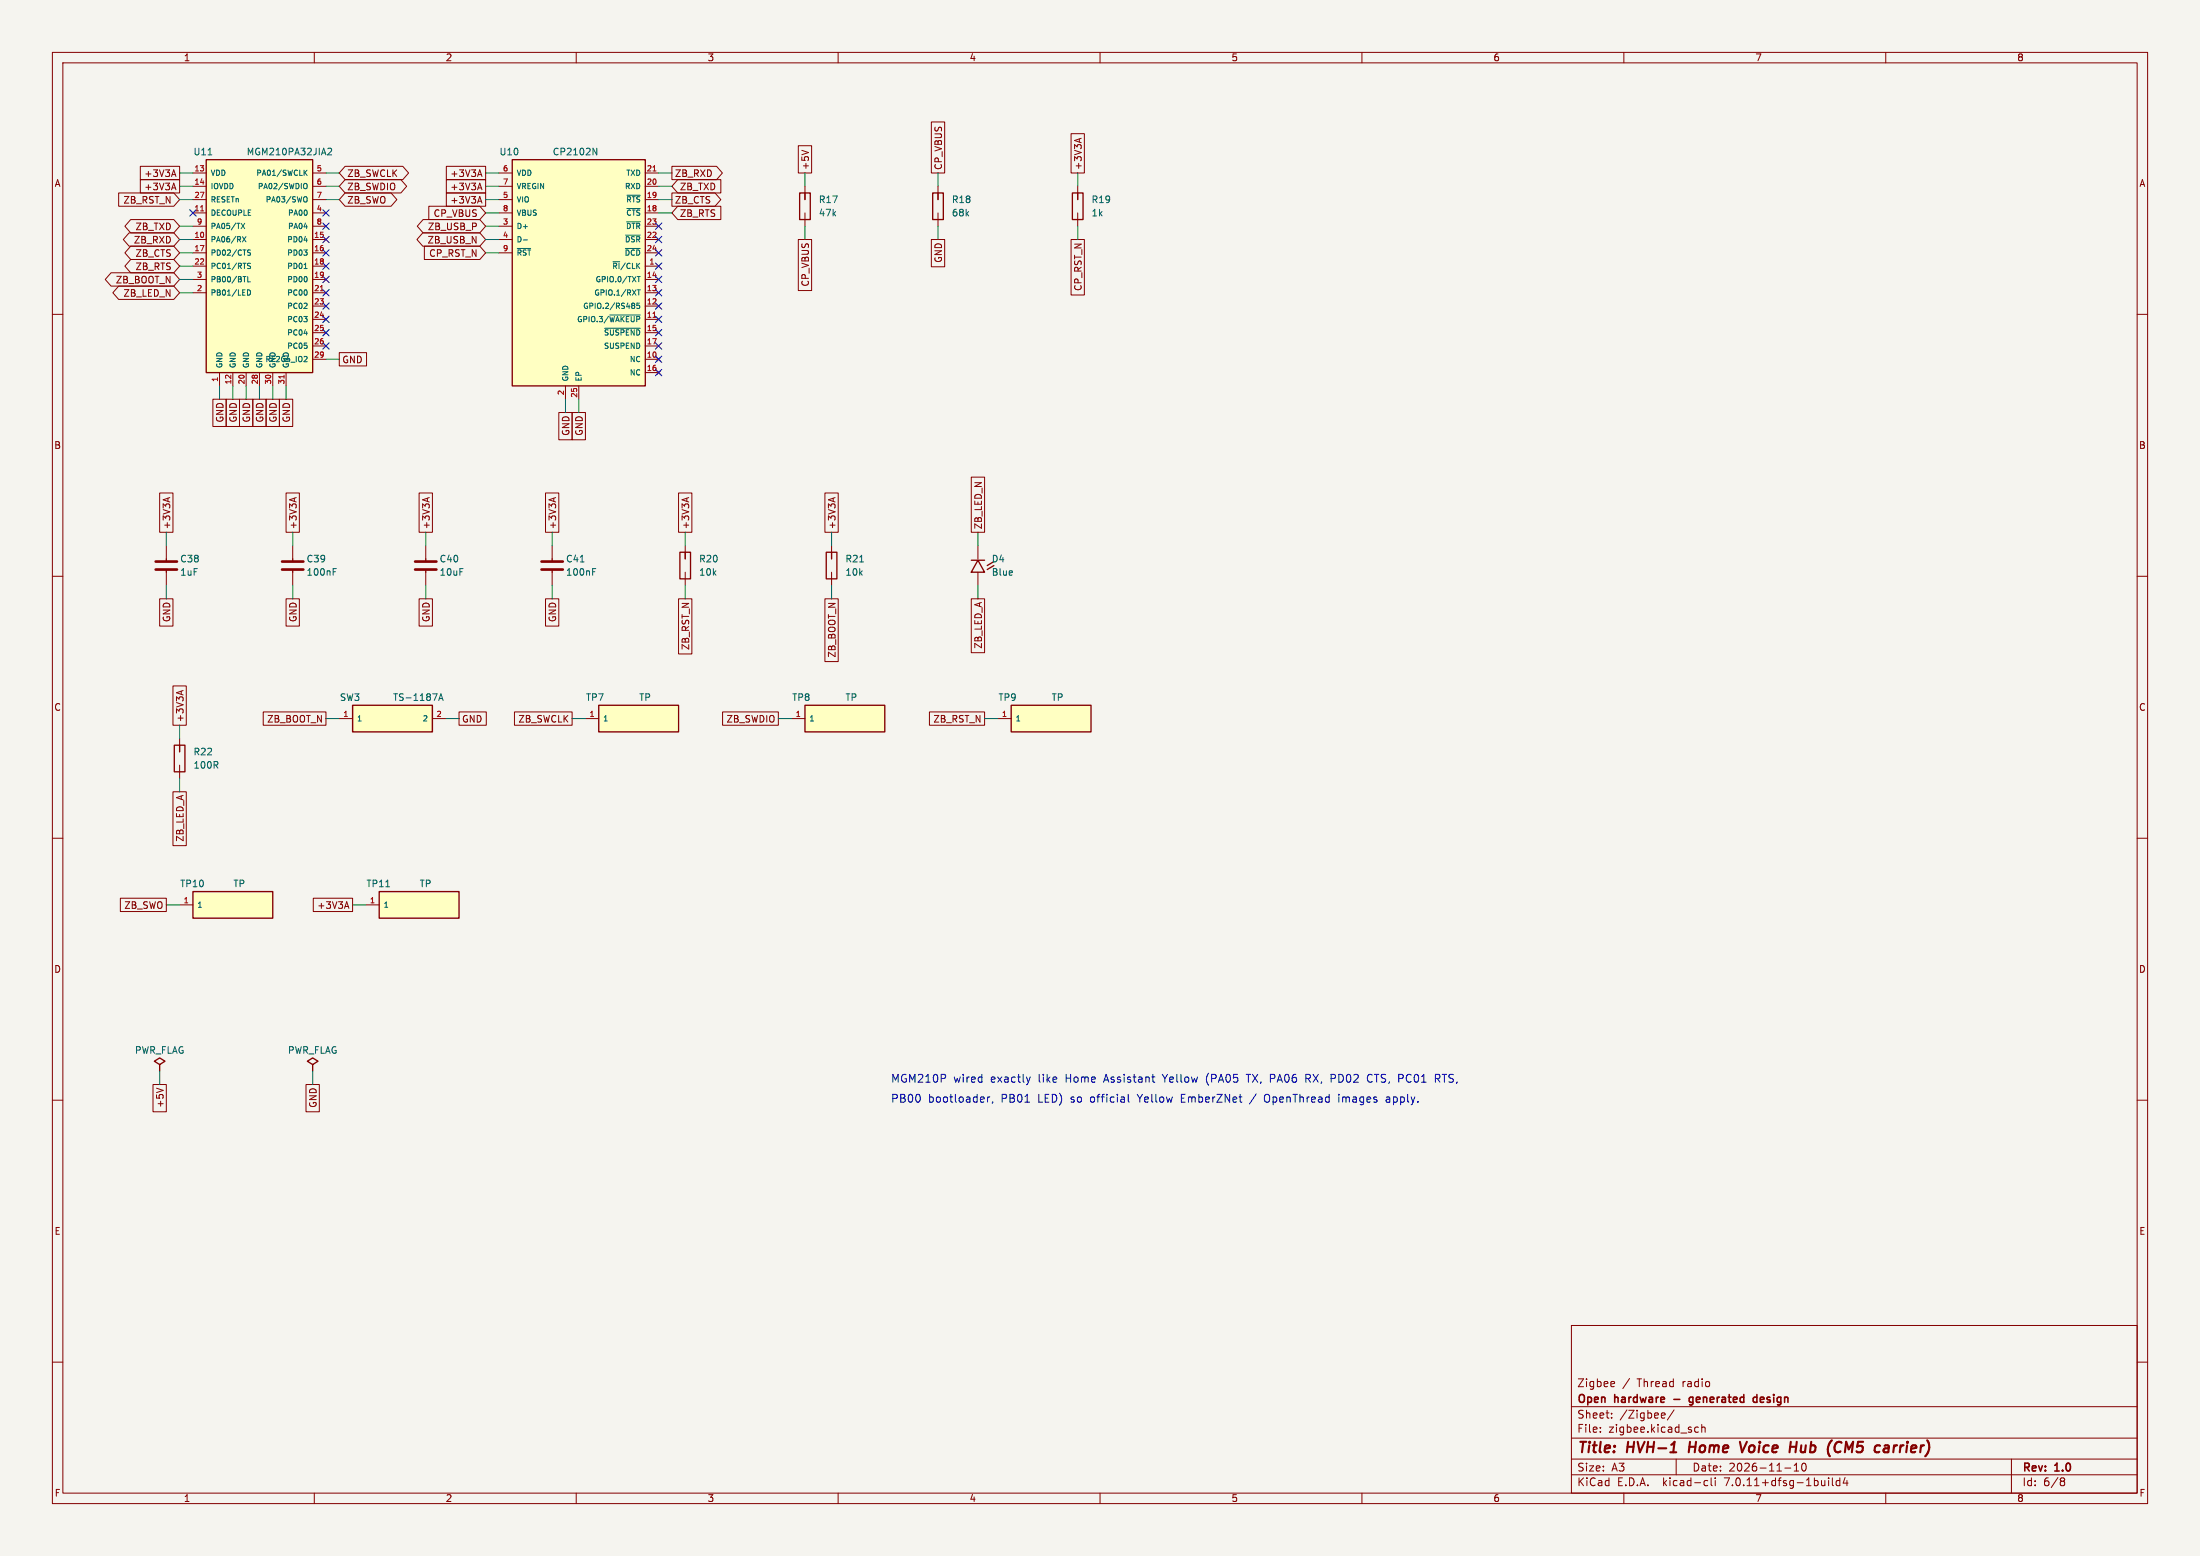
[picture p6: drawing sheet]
<svg xmlns="http://www.w3.org/2000/svg" width="420mm" height="297mm" viewBox="0 0 420 297" stroke-linecap="round" stroke-linejoin="round" font-family="sans-serif">
<path d="M0 0h420v297h-420z" fill="#f5f4ef" stroke="#f5f4ef" stroke-width=".19"/>
<g fill="none" stroke="#840000" stroke-width=".19">
<path d="M10 10h400v277h-400zM12 12h396v273h-396zM60 10v2M110 10v2M160 10v2M210 10v2M260 10v2M310 10v2M360 10v2M22.7 36.8h10.5l1.1 1.3-1.1 1.3h-10.5zM26.8 34.3h7.5v2.5h-7.5zM26.8 31.8h7.5v2.5h-7.5z"/>
<path d="M32.9 33.3h.6M32.9 35.9h.6M33.2 35l.4 1.2M33.2 32.4l.4 1.3M36.8 33h2.6M36.8 35.6h2.6M36.8 38.1h2.6M59.7 33h2.5M59.7 35.6h2.5M59.7 38.1h2.5M65.9 36.8h8.8l1.1 1.3-1.1 1.3h-8.8l-1.1-1.3zM65.9 34.3h10.6l1.1 1.3-1.1 1.2h-10.6l-1.1-1.2z"/>
<path d="M65.9 31.8h11l1.1 1.2-1.1 1.3h-11l-1.1-1.3zM81.9 39.4h9.7l1.1 1.2-1.1 1.3h-9.7zM85.2 36.8h7.5v2.6h-7.5zM85.2 31.8h7.5v2.5h-7.5zM85.2 34.3h7.5v2.5h-7.5zM91.3 38.4h.6M91.3 33.3h.6M91.3 35.9h.6M91.6 37.5l.4 1.3M91.6 32.4l.4 1.3M91.6 35l.4 1.2M95.2 33h2.6"/>
<path d="M95.2 35.6h2.6M95.2 38.1h2.6M123.2 33h2.5M123.2 35.6h2.5M123.2 38.1h2.5M128.3 36.8h8.2l1.1 1.3-1.1 1.3h-8.2zM128.3 31.8h8.5l1.1 1.2-1.1 1.3h-8.5zM129.4 39.4h8.2v2.5h-8.2l-1.1-1.3zM129.4 34.3h8.2v2.5h-8.2l-1.1-1.2zM152.4 27.8h2.5v5.2h-2.5zM153.1 28.7l1.2 .4M153.7 35.6v2.5"/>
<path d="M177.8 23.3h2.5v9.7h-2.5zM179.1 35.6v2.5M204.5 25.5h2.5v7.5h-2.5zM205.7 35.6v2.5M206 26.5v.6M206.4 26.4l-1.3 .4M10 60h2M21.2 52.1h12l1.1 1.2-1.1 1.3h-12l-1.1-1.3zM22.7 54.6h10.5l1.1 1.3-1.1 1.3h-10.5l-1.2-1.3zM24.6 44.4h8.6l1.1 1.3-1.1 1.3h-8.6l-1.1-1.3zM25 49.5h8.2l1.1 1.3-1.1 1.3h-8.2l-1.2-1.3zM25 47h8.2l1.1 1.3-1.1 1.2h-8.2l-1.2-1.2z"/>
<path d="M25 41.9h8.2l1.1 1.3-1.1 1.3h-8.2l-1.2-1.3zM36.8 45.7h2.6M36.8 40.6h2.6M36.8 48.3h2.6M36.8 50.8h2.6M36.8 53.3h2.6M36.8 55.9h2.6M36.8 43.2h2.6M59.7 45.7h2.5M59.7 40.6h2.5M59.7 48.3h2.5M59.7 50.8h2.5"/>
<path d="M59.7 53.3h2.5M59.7 55.9h2.5M59.7 58.4h2.5M59.7 43.2h2.5M80.7 44.4h10.9l1.1 1.3-1.1 1.3h-10.9l-1.1-1.3zM80.8 41.9h10.8l1.1 1.3-1.1 1.3h-10.8l-1.1-1.3zM81 47h10.6l1.1 1.3-1.1 1.2h-10.6zM95.2 45.7h2.6M95.2 40.6h2.6M95.2 48.3h2.6M95.2 43.2h2.6M123.2 45.7h2.5"/>
<path d="M123.2 40.6h2.5M123.2 48.3h2.5M123.2 50.8h2.5M123.2 53.3h2.5M123.2 55.9h2.5M123.2 58.4h2.5M123.2 43.2h2.5M152.4 45.7h2.5v9.8h-2.5zM153.7 40.6v2.6M177.8 45.7h2.5v5.2h-2.5zM179.1 40.6v2.6M204.5 45.7h2.5v10.6h-2.5z"/>
<path d="M205.7 40.6v2.6M408 60h2M40.6 76.2h2.6v5.2h-2.6zM41.9 71.1v2.6M43.2 76.2h2.5v5.2h-2.5zM44.4 71.1v2.6M45.7 76.2h2.6v5.2h-2.6zM47 71.1v2.6M48.3 76.2h2.5v5.2h-2.5zM49.5 71.1v2.6M50.8 76.2h2.5v5.2h-2.5zM52.1 71.1v2.6"/>
<path d="M53.3 76.2h2.6v5.2h-2.6zM54.6 71.1v2.6M59.7 61h2.5M59.7 63.5h2.5M59.7 66h2.5M59.7 68.6h2.5M64.8 67.3h5.2v2.6h-5.2zM106.7 78.7h2.5v5.2h-2.5zM107.9 73.7v2.5M109.2 78.7h2.6v5.2h-2.6zM110.5 73.7v2.5M123.2 61h2.5"/>
<path d="M123.2 63.5h2.5M123.2 66h2.5M123.2 68.6h2.5M123.2 71.1h2.5M125.3 68.2l.8 .8M125.3 70.7l.8 .8M126.1 68.2l-.8 .8M126.1 70.7l-.8 .8M30.5 94.1h2.5v7.5h-2.5zM32.1 95.1v.6M32.4 95l-1.2 .4M54.6 94.1h2.6v7.5h-2.6z"/>
<path d="M56.2 95.1v.6M56.6 95l-1.3 .4M80 94.1h2.6v7.5h-2.6zM81.6 95.1v.6M82 95l-1.3 .4M104.1 94.1h2.6v7.5h-2.6zM105.7 95.1v.6M106.1 95l-1.3 .4M129.5 94.1h2.6v7.5h-2.6zM131.1 95.1v.6M131.5 95l-1.3 .4M157.5 94.1h2.5v7.5h-2.5z"/>
<path d="M159.1 95.1v.6M159.4 95l-1.2 .4M185.4 91.1h2.6v10.5h-2.6zM10 110h2M30.5 114.3h2.5v5.2h-2.5zM31.7 104.1v2.6M31.7 109.2v2.6M54.6 114.3h2.6v5.2h-2.6zM55.9 104.1v2.6M55.9 109.2v2.6M80 114.3h2.6v5.2h-2.6zM81.3 104.1v2.6"/>
<path d="M81.3 109.2v2.6M104.1 114.3h2.6v5.2h-2.6zM105.4 104.1v2.6M105.4 109.2v2.6M129.5 114.3h2.6v10.5h-2.6zM130.8 104.1v2.6M130.8 109.2v2.6M157.5 114.3h2.5v12h-2.5zM158.7 104.1v2.6M158.7 109.2v2.6M185.4 114.3h2.6v10.3h-2.6zM186.7 104.1v2.6"/>
<path d="M186.7 109.2v2.6M408 110h2M33 130.9h2.6v7.5h-2.6zM34.6 131.9v.6M35 131.8l-1.3 .4M50.3 135.9h11.9v2.5h-11.9zM64.8 137.2h2.5M82.5 137.2h2.6M87.6 135.9h5.2v2.5h-5.2zM98.2 135.9h11v2.5h-11zM111.8 137.2h2.5M137.9 135.9h10.7v2.5h-10.7z"/>
<path d="M151.1 137.2h2.6M177.4 135.9h10.6v2.5h-10.6zM190.5 137.2h2.5M10 160h2M33 151.1h2.6v10.3h-2.6zM34.3 141v2.5M34.3 146.1v2.5M408 160h2M23 171.4h8.7v2.6h-8.7zM34.3 172.7h2.5M59.8 171.4h7.5v2.6h-7.5zM65.9 173h.6"/>
<path d="M66.2 172.1l.4 1.3M69.8 172.7h2.6M10 210h2M29.2 207h2.6v5.2h-2.6zM29.9 207.7l1.3 .4M58.4 207h2.6v5.2h-2.6zM408 210h2M10 260h2M300 253h108v32h-108zM408 260h2M300 278.5h108M300 274.5h108"/>
<path d="M300 268.5h108M305.5 273.2v.2M305.5 272.5v.1M307.7 270.5v.2M307.7 269.8v.1M308 263.7l.2 .3-.7 .2M308.2 264.6l-.2 .1M311.1 263.1l-1.3 1.9M317.4 269.7l.4 .1 .1 .2-.7 .2M317.8 270.6l-.4 .1M319.6 269.1l-1.3 1.9M320 278.5v3"/>
<path d="M323.7 273.3h.5M323.7 272.5h.5M324.9 272.5l.2-.1 .3 .1 .1 .9M324.9 271.9v1.5M342.5 279.7l.4-.4v1.5M344.2 279.4l.1-.1a.8 .8 0 0 1 .5 .7 .8 .8 0 0 1-.5 .8 1 1 0 0 1-.1-1.4zM384 278.5v6.5M60 285v2M110 285v2M160 285v2M210 285v2M260 285v2"/>
<path d="M300 281.5h108M310 285v2M325.6 282.6l.4 .1M326 283.5l-.4 .1M326.7 282.1v1.3l.2 .2M327.4 282.1v.1M327.4 282.6v1M340.7 280.2h1.2M342.5 280.8h.9M349.1 282.1v.1M349.1 282.6v1M349.8 282.1v1.3l.2 .2"/>
<path d="M351.2 282.7l-.4-.1-.3 .3 .2 .6h.5M351.2 282.1v1.5M352.2 282l-.3 1.1h.9M352.6 282.6v1M360 285v2M393.6 282.1h.3l.3 .3-.3 .3M393.6 282.7h.3M393.9 282.7l.2 .2 .1 .4-.3 .3h-.3"/>
</g>
<path d="M318.9 277.2h1.1M322.6 275.2l-.2 2M332.2 275.2l.4 2 .9-2M341.8 276.2h1.1M343 275.2l-.2 2M349.7 274.9l-.1 .1M351.4 277a.73 .73 0 0 1-.9 .1M351.5 275.3a.76 .76 0 0 0-1 .2M360 275.9l.5 .1v1.2M360.5 277.1l-.7 .1M360.6 276.3l-.7 .1" fill="none" stroke="#840000" stroke-width=".4"/>
<path d="M323.2 267.9l-.3 .3-.4-.1M323.2 266.8l-.4-.1-.3 .3 .1 .6h.6M335.4 266.8l-.4-.1-.3 .3 .1 .6h.6M335.4 266.2v1.5" fill="none" stroke="#840000" stroke-width=".3"/>
<g fill="#ffffc2" stroke="#ffffc2" stroke-width=".19">
<path d="M153.7 134.6h15.2v5.1h-15.2z"/>
<path d="M39.4 30.5h20.3v40.6h-20.3z"/>
<path d="M67.3 134.6h15.2v5.1h-15.2z"/>
<path d="M72.4 170.2h15.2v5.1h-15.2z"/>
<path d="M97.8 30.5h25.4v43.2h-25.4z"/>
<path d="M193 134.6h15.3v5.1h-15.3z"/>
<path d="M36.8 170.2h15.3v5.1h-15.3z"/>
<path d="M114.3 134.6h15.2v5.1h-15.2z"/>
</g>
<g fill="none" stroke="#840000" stroke-width=".25">
<path d="M39.4 30.5h20.3v40.6h-20.3zM97.8 30.5h25.4v43.2h-25.4zM152.7 36.8h2v5.1h-2zM153.7 36.8v1.3M178.1 36.8h2v5.1h-2zM179.1 36.8v1.3M204.7 36.8h2.1v5.1h-2.1zM205.7 36.8v1.3M31.7 106.7v.5M31.7 108.7v.5M55.9 106.7v.5M55.9 108.7v.5"/>
<path d="M81.3 106.7v.5M81.3 108.7v.5M105.4 106.7v.5M105.4 108.7v.5M129.8 105.4h2v5.1h-2zM130.8 105.4v1.3M157.7 105.4h2.1v5.1h-2.1zM158.7 105.4v1.3M185.4 106.9h2.6M186.7 106.9l1.3 2.3h-2.6zM189.7 108l-1.2 .7M189.7 107.2l-1.2 .8"/>
<path d="M67.3 134.6h15.2v5.1h-15.2zM114.3 134.6h15.2v5.1h-15.2zM153.7 134.6h15.2v5.1h-15.2zM193 134.6h15.3v5.1h-15.3zM33.3 142.2h2v5.1h-2zM34.3 142.2v1.3M36.8 170.2h15.3v5.1h-15.3zM72.4 170.2h15.2v5.1h-15.2zM30.5 203.2l1-.6-1-.7-1 .7 1 .6v1.3M59.7 203.2l1-.6-1-.7-1 .7 1 .6v1.3"/>
</g>
<g fill="none" stroke="#006464" stroke-width=".19">
<path d="M39.7 29.6h.7M58.1 35.1h.4l.1 .2v.6l-.2 .1h-.3M58.2 37.5l.3 .1 .1 .3v.5l-.4 .2M58.2 32.9l.4 .6M58.6 32.5l-.5 .5M62.6 28.3h.5l.2 .4-.8 .9h.8M113.2 28.3l.7 1.3v-1.3M119.7 39.8h2.5M119.7 37.3h2.5M46 42.6l.7 1M46.3 45.2l.7 1M46.7 42.6l-.7 1"/>
<path d="M47 45.2l-.7 1M47.2 55.3a.51 .51 0 0 1 .6 .5 .51 .51 0 0 1-.6 .5zM47.3 48.1l.4 .2 .1 .2-.2 .2h-.4M47.3 50.6l.4 .2 .1 .3-.2 .2-.4-.1M47.3 52.8v1h.5M47.8 47.8h-.5M47.8 50.3h-.5M58.1 51.3h.5M98.8 47.4h2.5M99.9 45.8h.8M117 50h1.3M119.4 47.4h2.8"/>
<path d="M119.4 44.9h2.8M119.6 42.3h2.6M121 57.9l.2 .2-.2 .2 .2 .4-.2 .2M121.7 55.3h.5M121.7 52.8h.5M121.9 52.8v1M121.9 55.3v1M122.1 57.9h-.5v.4h.4l.1 .5-.2 .1-.3-.1M58 69h.6M58.6 68.1v.4M115.4 62.7h6.8M116.4 60.1h5.8"/>
<path d="M63.6 109.1h.4M63.6 108.5h.6M110.8 107.3h.7M113.1 109.1h.5M113.1 108.5h.6M164.1 107.3h.7M83.7 133.7l.5-1.3 .4 1.3M83.9 133.3h.6M73.7 169.3h.7"/>
</g>
<path d="M124.7 32.6h.5M38.3 40.3h.6M61.2 55.5h.5M54.2 71.6v.6M124.7 60.6h.5" fill="none" stroke="#a90000" stroke-width=".19"/>
<path d="M29.7 108.7h4.1M29.7 107.2h4.1M53.8 108.7h4.1M53.8 107.2h4.1M79.2 108.7h4.1M79.2 107.2h4.1M103.4 108.7h4M103.4 107.2h4" fill="none" stroke="#840000" stroke-width=".51"/>
<g fill="none" stroke="#0000c2" stroke-width=".19">
<path d="M188.5 209.4v1M189 209.4h-.3l-.2 .3M189.5 210.3l-.1 .3M196.7 205.6l-.4 1M215.4 208.9v1.3l.2 .2M219.9 205.6h.6M220.3 206.6h.2M225.5 209.6h.5M226.2 208.9h-.7v1.5h.7M230.4 205.5v1M237.9 205.1h.8M239.8 208.8l-1.3 1.9"/>
<path d="M242 208.9a.5 .5 0 0 0-.6 .5v.5a.5 .5 0 0 0 .6 .5M249.3 205.9h.6M249.7 205.9l.5 .7M249.9 205.1h-.6v1.5M255.6 208.9v.1M255.6 209.4v1M261.2 206.4l.3 .2 .5-.2M262 205.2l-.5-.1-.3 .2M264.7 209.4h.4l.2 .2M265.3 209.7l-.5 .1a.29 .29 0 0 0-.2 .3 .29 .29 0 0 0 .2 .3l.5-.1M274 205.1h.6l.3 .3-.2 .4-.7 .1M274.4 205.9l.5 .7"/>
</g>
<g fill="none" stroke="#009600" stroke-width=".19">
<path d="M34.3 38.1h2.5M34.3 33h2.5M34.3 35.6h2.5M62.2 38.1h2.6M62.2 33h2.6M62.2 35.6h2.6M92.7 38.1h2.5M92.7 33h2.5M92.7 35.6h2.5M125.7 38.1h2.6M125.7 33h2.6M125.7 35.6h2.6"/>
<path d="M153.7 33v2.6M179.1 33v2.6M205.7 33v2.6M34.3 48.3h2.5M34.3 45.7h2.5M34.3 43.2h2.5M34.3 55.9h2.5M34.3 53.3h2.5M34.3 50.8h2.5M92.7 48.3h2.5M92.7 45.7h2.5M92.7 43.2h2.5"/>
<path d="M92.7 40.6h2.5M125.7 40.6h2.6M153.7 43.2v2.5M179.1 43.2v2.5M205.7 43.2v2.5M41.9 73.7v2.5M44.4 73.7v2.5M47 73.7v2.5M49.5 73.7v2.5M52.1 73.7v2.5M54.6 73.7v2.5M62.2 68.6h2.6"/>
<path d="M107.9 76.2v2.5M110.5 76.2v2.5M31.7 101.6v2.5M31.7 111.8v2.5M55.9 101.6v2.5M55.9 111.8v2.5M81.3 101.6v2.5M81.3 111.8v2.5M105.4 101.6v2.5M105.4 111.8v2.5M130.8 101.6v2.5M130.8 111.8v2.5"/>
<path d="M158.7 101.6v2.5M158.7 111.8v2.5M186.7 101.6v2.5M186.7 111.8v2.5M34.3 138.4v2.6M62.2 137.2h2.6M85.1 137.2h2.5M109.2 137.2h2.6M148.6 137.2h2.5M188 137.2h2.5M34.3 148.6v2.5M31.7 172.7h2.6"/>
<path d="M67.3 172.7h2.5M30.5 204.5v2.5M59.7 204.5v2.5"/>
</g>
<g fill="none" stroke="#000084" stroke-width=".19">
<path d="M36.2 40l1.2 1.2M37.4 40l-1.2 1.2M61.6 40l1.2 1.2M61.6 50.2l1.2 1.2M61.6 52.7l1.2 1.2M61.6 55.3l1.2 1.2M61.6 42.6l1.2 1.2M61.6 45.1l1.2 1.2M61.6 47.7l1.2 1.2M61.6 57.8l1.2 1.2M62.8 40l-1.2 1.2M62.8 50.2l-1.2 1.2"/>
<path d="M62.8 52.7l-1.2 1.2M62.8 55.3l-1.2 1.2M62.8 42.6l-1.2 1.2M62.8 45.1l-1.2 1.2M62.8 47.7l-1.2 1.2M62.8 57.8l-1.2 1.2M125.1 45.1l1.2 1.2M125.1 47.7l1.2 1.2M125.1 50.2l1.2 1.2M125.1 57.8l1.2 1.2M125.1 52.7l1.2 1.2M125.1 55.3l1.2 1.2"/>
<path d="M125.1 42.6l1.2 1.2M126.3 45.1l-1.2 1.2M126.3 47.7l-1.2 1.2M126.3 50.2l-1.2 1.2M126.3 57.8l-1.2 1.2M126.3 52.7l-1.2 1.2M126.3 55.3l-1.2 1.2M126.3 42.6l-1.2 1.2M61.6 60.4l1.2 1.2M61.6 62.9l1.2 1.2M61.6 65.4l1.2 1.2M62.8 60.4l-1.2 1.2"/>
<path d="M62.8 62.9l-1.2 1.2M62.8 65.4l-1.2 1.2M125.1 70.5l1.2 1.2M125.1 68l1.2 1.2M125.1 65.4l1.2 1.2M125.1 62.9l1.2 1.2M125.1 60.4l1.2 1.2M126.3 70.5l-1.2 1.2M126.3 68l-1.2 1.2M126.3 65.4l-1.2 1.2M126.3 62.9l-1.2 1.2M126.3 60.4l-1.2 1.2"/>
</g>
<g font-size="2.8" fill="#840000">
<text x="301" y="277.9">Title:</text>
<text x="310.6" y="277.9">HVH-1</text>
<text x="323.3" y="277.9">Home</text>
<text x="333.9" y="277.9">Voice</text>
<text x="344.1" y="277.9">Hub</text>
<text x="352.1" y="277.9">(CM5</text>
<text x="362" y="277.9">carrier)</text>
</g>
<g font-size="2.1" fill="#0000c2">
<text x="170" y="206.8">MGM210P</text>
<text x="182" y="206.8">wired</text>
<text x="189.2" y="206.8">exactly</text>
<text x="198.4" y="206.8">like</text>
<text x="203.7" y="206.8">Home</text>
<text x="211.2" y="206.8">Assistant</text>
<text x="222.6" y="206.8">Yellow</text>
<text x="231" y="206.8">(PA05</text>
<text x="238.9" y="206.8">TX, PA06</text>
<text x="250.4" y="206.8">RX, PD02</text>
<text x="262.5" y="206.8">CTS, PC01</text>
<text x="275.8" y="206.8">RTS,</text>
<text x="170" y="210.6">PB00</text>
<text x="177.2" y="210.6">bootloader,</text>
<text x="191.2" y="210.6">PB01</text>
<text x="198.3" y="210.6">LED)</text>
<text x="204.7" y="210.6">so</text>
<text x="208.6" y="210.6">official</text>
<text x="217.8" y="210.6">Yellow</text>
<text x="226.2" y="210.6">EmberZNet</text>
<text x="242.4" y="210.6">OpenThread</text>
<text x="256.7" y="210.6">images</text>
<text x="265.9" y="210.6">apply.</text>
</g>
<g font-size="2.1" fill="#840000">
<text x="301" y="268.2">Open</text>
<text x="301" y="265">Zigbee</text>
<text x="308.3" y="268.2">hardware</text>
<text x="312.6" y="265">Thread</text>
<text x="320.2" y="268.2">-</text>
<text x="321.3" y="265">radio</text>
<text x="323.8" y="268.2">generated</text>
<text x="336.6" y="268.2">design</text>
<text x="301" y="273.7">File:</text>
<text x="301" y="271">Sheet:</text>
<text x="307.1" y="273.7">zigbee.kicad_sch</text>
<text x="309.2" y="271">/Zigbee/</text>
<text x="301" y="281.1">Size:</text>
<text x="307.6" y="281.1">A3</text>
<text x="323" y="281.1">Date:</text>
<text x="330" y="281.1">2026-11-10</text>
<text x="386" y="281.3">Rev:</text>
<text x="392.4" y="281.3">1.0</text>
<text x="301" y="283.9">KiCad</text>
<text x="308.7" y="283.9">E.D.A.</text>
<text x="317.6" y="283.9">kicad-cli</text>
<text x="329.5" y="283.9">7.0.11+dfsg-1build4</text>
<text x="386" y="283.9">Id:</text>
<text x="390.1" y="283.9">6/8</text>
</g>
<g font-size="1.8" fill="#840000">
<text x="35" y="11.9">1</text>
<text x="85" y="11.9">2</text>
<text x="135" y="11.9">3</text>
<text x="185" y="11.9">4</text>
<text x="235" y="11.9">5</text>
<text x="285" y="11.9">6</text>
<text x="335" y="11.9">7</text>
<text x="385" y="11.9">8</text>
<text x="10.3" y="35.9">A</text>
<text x="27.4" y="34">+3V3A</text>
<text x="66.2" y="34">ZB_SWCLK</text>
<text x="85.9" y="34">+3V3A</text>
<text x="128.7" y="34">ZB_RXD</text>
<text x="154.6" y="32.5" transform="rotate(-90 154.6 32.5)">+5V</text>
<text x="180" y="32.5" transform="rotate(-90 180 32.5)">CP_VBUS</text>
<text x="206.7" y="32.5" transform="rotate(-90 206.7 32.5)">+3V3A</text>
<text x="408.3" y="35.9">A</text>
<text x="23.5" y="39.1">ZB_RST_N</text>
<text x="27.4" y="36.5">+3V3A</text>
<text x="66.2" y="39.1">ZB_SWO</text>
<text x="66.2" y="36.5">ZB_SWDIO</text>
<text x="82.7" y="41.6">CP_VBUS</text>
<text x="85.9" y="39.1">+3V3A</text>
<text x="85.9" y="36.5">+3V3A</text>
<text x="128.7" y="39.1">ZB_CTS</text>
<text x="129.7" y="41.6">ZB_RTS</text>
<text x="129.7" y="36.5">ZB_TXD</text>
<text x="25.5" y="46.7">ZB_RXD</text>
<text x="25.8" y="44.1">ZB_TXD</text>
<text x="81.5" y="46.7">ZB_USB_N</text>
<text x="81.6" y="44.1">ZB_USB_P</text>
<text x="25.8" y="51.8">ZB_RTS</text>
<text x="25.8" y="49.2">ZB_CTS</text>
<text x="81.8" y="49.2">CP_RST_N</text>
<text x="180" y="50.3" transform="rotate(-90 180 50.3)">GND</text>
<text x="22" y="54.3">ZB_BOOT_N</text>
<text x="23.5" y="56.8">ZB_LED_N</text>
<text x="154.6" y="54.8" transform="rotate(-90 154.6 54.8)">CP_VBUS</text>
<text x="206.7" y="55.7" transform="rotate(-90 206.7 55.7)">CP_RST_N</text>
<text x="65.2" y="69.5">GND</text>
<text x="42.9" y="80.7" transform="rotate(-90 42.9 80.7)">GND</text>
<text x="45.4" y="80.7" transform="rotate(-90 45.4 80.7)">GND</text>
<text x="47.9" y="80.7" transform="rotate(-90 47.9 80.7)">GND</text>
<text x="50.5" y="80.7" transform="rotate(-90 50.5 80.7)">GND</text>
<text x="53" y="80.7" transform="rotate(-90 53 80.7)">GND</text>
<text x="55.6" y="80.7" transform="rotate(-90 55.6 80.7)">GND</text>
<text x="108.9" y="83.3" transform="rotate(-90 108.9 83.3)">GND</text>
<text x="111.4" y="83.3" transform="rotate(-90 111.4 83.3)">GND</text>
<text x="10.3" y="85.9">B</text>
<text x="408.2" y="85.9">B</text>
<text x="32.7" y="101.1" transform="rotate(-90 32.7 101.1)">+3V3A</text>
<text x="56.8" y="101.1" transform="rotate(-90 56.8 101.1)">+3V3A</text>
<text x="82.2" y="101.1" transform="rotate(-90 82.2 101.1)">+3V3A</text>
<text x="106.4" y="101.1" transform="rotate(-90 106.4 101.1)">+3V3A</text>
<text x="131.8" y="101.1" transform="rotate(-90 131.8 101.1)">+3V3A</text>
<text x="159.7" y="101.1" transform="rotate(-90 159.7 101.1)">+3V3A</text>
<text x="187.6" y="101.1" transform="rotate(-90 187.6 101.1)">ZB_LED_N</text>
<text x="32.7" y="118.8" transform="rotate(-90 32.7 118.8)">GND</text>
<text x="56.8" y="118.8" transform="rotate(-90 56.8 118.8)">GND</text>
<text x="82.2" y="118.8" transform="rotate(-90 82.2 118.8)">GND</text>
<text x="106.4" y="118.8" transform="rotate(-90 106.4 118.8)">GND</text>
<text x="131.8" y="124.2" transform="rotate(-90 131.8 124.2)">ZB_RST_N</text>
<text x="159.7" y="125.6" transform="rotate(-90 159.7 125.6)">ZB_BOOT_N</text>
<text x="187.6" y="123.9" transform="rotate(-90 187.6 123.9)">ZB_LED_A</text>
<text x="10.3" y="135.9">C</text>
<text x="35.2" y="138" transform="rotate(-90 35.2 138)">+3V3A</text>
<text x="408.2" y="135.9">C</text>
<text x="50.9" y="138.1">ZB_BOOT_N</text>
<text x="88.1" y="138.1">GND</text>
<text x="98.9" y="138.1">ZB_SWCLK</text>
<text x="138.6" y="138.1">ZB_SWDIO</text>
<text x="178.1" y="138.1">ZB_RST_N</text>
<text x="35.2" y="160.8" transform="rotate(-90 35.2 160.8)">ZB_LED_A</text>
<text x="23.6" y="173.7">ZB_SWO</text>
<text x="60.5" y="173.7">+3V3A</text>
<text x="10.3" y="185.9">D</text>
<text x="408.2" y="185.9">D</text>
<text x="31.4" y="211.6" transform="rotate(-90 31.4 211.6)">+5V</text>
<text x="60.6" y="211.6" transform="rotate(-90 60.6 211.6)">GND</text>
<text x="10.3" y="235.9">E</text>
<text x="408.3" y="235.9">E</text>
<text x="10.3" y="285.9">F</text>
<text x="35" y="286.9">1</text>
<text x="85" y="286.9">2</text>
<text x="135" y="286.9">3</text>
<text x="185" y="286.9">4</text>
<text x="235" y="286.9">5</text>
<text x="285" y="286.9">6</text>
<text x="335" y="286.9">7</text>
<text x="385" y="286.9">8</text>
<text x="408.3" y="285.9">F</text>
</g>
<g font-size="1.8" fill="#006464">
<text x="36.8" y="29.8">U11</text>
<text x="47" y="29.8">MGM210PA32JIA2</text>
<text x="95.3" y="29.8">U10</text>
<text x="105.4" y="29.8">CP2102N</text>
<text x="156.2" y="41.5">47k</text>
<text x="156.2" y="39">R17</text>
<text x="181.6" y="41.5">68k</text>
<text x="181.6" y="39">R18</text>
<text x="208.3" y="39">R19</text>
<text x="208.3" y="41.5">1k</text>
<text x="34.3" y="107.5">C38</text>
<text x="58.4" y="107.5">C39</text>
<text x="83.8" y="107.5">C40</text>
<text x="108" y="107.5">C41</text>
<text x="133.4" y="107.5">R20</text>
<text x="161.3" y="107.5">R21</text>
<text x="189.2" y="107.5">D4</text>
<text x="34.3" y="110.1">1uF</text>
<text x="58.4" y="110.1">100nF</text>
<text x="83.8" y="110.1">10uF</text>
<text x="108" y="110.1">100nF</text>
<text x="133.4" y="110.1">10k</text>
<text x="161.3" y="110.1">10k</text>
<text x="189.2" y="110.1">Blue</text>
<text x="64.8" y="134">SW3</text>
<text x="74.9" y="134">TS-1187A</text>
<text x="111.8" y="134">TP7</text>
<text x="121.9" y="134">TP</text>
<text x="151.1" y="134">TP8</text>
<text x="161.3" y="134">TP</text>
<text x="190.5" y="134">TP9</text>
<text x="200.7" y="134">TP</text>
<text x="36.8" y="146.9">100R</text>
<text x="36.8" y="144.4">R22</text>
<text x="34.3" y="169.5">TP10</text>
<text x="44.5" y="169.5">TP</text>
<text x="69.9" y="169.5">TP11</text>
<text x="80" y="169.5">TP</text>
<text x="25.7" y="201.3">PWR_FLAG</text>
<text x="54.9" y="201.3">PWR_FLAG</text>
</g>
<g font-size="1.4" fill="#a90000">
<text x="37" y="32.8">13</text>
<text x="37" y="35.3">14</text>
<text x="60.3" y="32.8">5</text>
<text x="60.3" y="35.3">6</text>
<text x="95.9" y="32.8">6</text>
<text x="95.9" y="35.3">7</text>
<text x="123.4" y="35.3">20</text>
<text x="123.4" y="32.8">21</text>
<text x="37" y="40.4">11</text>
<text x="37" y="37.8">27</text>
<text x="60.3" y="40.4">4</text>
<text x="60.3" y="37.8">7</text>
<text x="95.9" y="37.8">5</text>
<text x="95.9" y="40.4">8</text>
<text x="123.4" y="40.4">18</text>
<text x="123.4" y="37.8">19</text>
<text x="37" y="45.5">10</text>
<text x="37.5" y="42.9">9</text>
<text x="59.9" y="45.5">15</text>
<text x="60.3" y="42.9">8</text>
<text x="95.9" y="42.9">3</text>
<text x="95.9" y="45.5">4</text>
<text x="123.4" y="45.5">22</text>
<text x="123.4" y="42.9">23</text>
<text x="37" y="48">17</text>
<text x="37" y="50.5">22</text>
<text x="37.5" y="53.1">3</text>
<text x="59.9" y="48">16</text>
<text x="59.9" y="50.5">18</text>
<text x="59.9" y="53.1">19</text>
<text x="95.9" y="48">9</text>
<text x="123.4" y="53.1">14</text>
<text x="123.4" y="48">24</text>
<text x="123.8" y="50.5">1</text>
<text x="37.5" y="55.6">2</text>
<text x="59.9" y="55.6">21</text>
<text x="59.9" y="58.2">23</text>
<text x="123.4" y="58.2">12</text>
<text x="123.4" y="55.6">13</text>
<text x="59.9" y="60.7">24</text>
<text x="59.9" y="63.2">25</text>
<text x="59.9" y="65.8">26</text>
<text x="123.4" y="60.7">11</text>
<text x="123.4" y="63.2">15</text>
<text x="123.4" y="65.8">17</text>
<text x="59.9" y="68.3">29</text>
<text x="123.4" y="68.3">10</text>
<text x="123.4" y="70.9">16</text>
<text x="41.7" y="73" transform="rotate(-90 41.7 73)">1</text>
<text x="44.2" y="73.5" transform="rotate(-90 44.2 73.5)">12</text>
<text x="46.7" y="73.5" transform="rotate(-90 46.7 73.5)">20</text>
<text x="49.3" y="73.5" transform="rotate(-90 49.3 73.5)">28</text>
<text x="51.8" y="73.5" transform="rotate(-90 51.8 73.5)">30</text>
<text x="54.4" y="73.5" transform="rotate(-90 54.4 73.5)">31</text>
<text x="107.7" y="75.5" transform="rotate(-90 107.7 75.5)">2</text>
<text x="110.2" y="76" transform="rotate(-90 110.2 76)">25</text>
<text x="65.4" y="136.9">1</text>
<text x="83.2" y="136.9">2</text>
<text x="112.4" y="136.9">1</text>
<text x="151.8" y="136.9">1</text>
<text x="191.2" y="136.9">1</text>
<text x="34.9" y="172.5">1</text>
<text x="70.5" y="172.5">1</text>
</g>
<g font-size="1.4" fill="#006464">
<text x="40.1" y="33.8">VDD</text>
<text x="48.8" y="33.8">PA01/SWCLK</text>
<text x="98.6" y="33.8">VDD</text>
<text x="119.4" y="33.8">TXD</text>
<text x="40.1" y="41.4">DECOUPLE</text>
<text x="40.1" y="36.3">IOVDD</text>
<text x="40.1" y="38.8">RESETn</text>
<text x="49.1" y="36.3">PA02/SWDIO</text>
<text x="50.6" y="38.8">PA03/SWO</text>
<text x="54.9" y="41.4">PA00</text>
<text x="98.6" y="38.8">VIO</text>
<text x="98.6" y="36.3">VREGIN</text>
<text x="98.6" y="41.4">VBUS</text>
<text x="119.2" y="36.3">RXD</text>
<text x="119.4" y="41.4">~{CTS}</text>
<text x="119.4" y="38.8">~{RTS}</text>
<text x="40.1" y="46.5">PA06/RX</text>
<text x="40.1" y="43.9">PA05/TX</text>
<text x="54.7" y="46.5">PD04</text>
<text x="54.9" y="43.9">PA04</text>
<text x="98.6" y="43.9">D+</text>
<text x="98.6" y="46.5">D-</text>
<text x="119.2" y="46.5">~{DSR}</text>
<text x="119.4" y="43.9">~{DTR}</text>
<text x="40.1" y="49">PD02/CTS</text>
<text x="40.1" y="51.5">PC01/RTS</text>
<text x="54.7" y="49">PD03</text>
<text x="54.7" y="51.5">PD01</text>
<text x="98.6" y="49">~{RST}</text>
<text x="116.8" y="51.5">~{RI}/CLK</text>
<text x="119.1" y="49">~{DCD}</text>
<text x="40.1" y="56.6">PB01/LED</text>
<text x="40.1" y="54.1">PB00/BTL</text>
<text x="54.7" y="54.1">PD00</text>
<text x="54.7" y="56.6">PC00</text>
<text x="54.7" y="59.2">PC02</text>
<text x="111.2" y="59.2">GPIO.2/RS485</text>
<text x="113.3" y="56.6">GPIO.1/RXT</text>
<text x="113.6" y="54.1">GPIO.0/TXT</text>
<text x="54.7" y="61.7">PC03</text>
<text x="54.7" y="64.2">PC04</text>
<text x="110" y="61.7">GPIO.3/~{WAKEUP}</text>
<text x="115.2" y="64.2">~{SUSPEND}</text>
<text x="42.6" y="70.4" transform="rotate(-90 42.6 70.4)">GND</text>
<text x="45.2" y="70.4" transform="rotate(-90 45.2 70.4)">GND</text>
<text x="47.7" y="70.4" transform="rotate(-90 47.7 70.4)">GND</text>
<text x="50.3" y="70.4" transform="rotate(-90 50.3 70.4)">GND</text>
<text x="50.5" y="69.3">RF2G4_IO2</text>
<text x="52.8" y="70.4" transform="rotate(-90 52.8 70.4)">GND</text>
<text x="54.7" y="66.8">PC05</text>
<text x="55.3" y="70.4" transform="rotate(-90 55.3 70.4)">GND</text>
<text x="115.2" y="66.8">SUSPEND</text>
<text x="120.1" y="69.3">NC</text>
<text x="120.1" y="71.9">NC</text>
<text x="108.7" y="72.9" transform="rotate(-90 108.7 72.9)">GND</text>
<text x="111.2" y="72.9" transform="rotate(-90 111.2 72.9)">EP</text>
<text x="68.1" y="137.9">1</text>
<text x="80.6" y="137.9">2</text>
<text x="115.1" y="137.9">1</text>
<text x="154.4" y="137.9">1</text>
<text x="193.8" y="137.9">1</text>
<text x="37.6" y="173.5">1</text>
<text x="73.2" y="173.5">1</text>
</g>
</svg>
